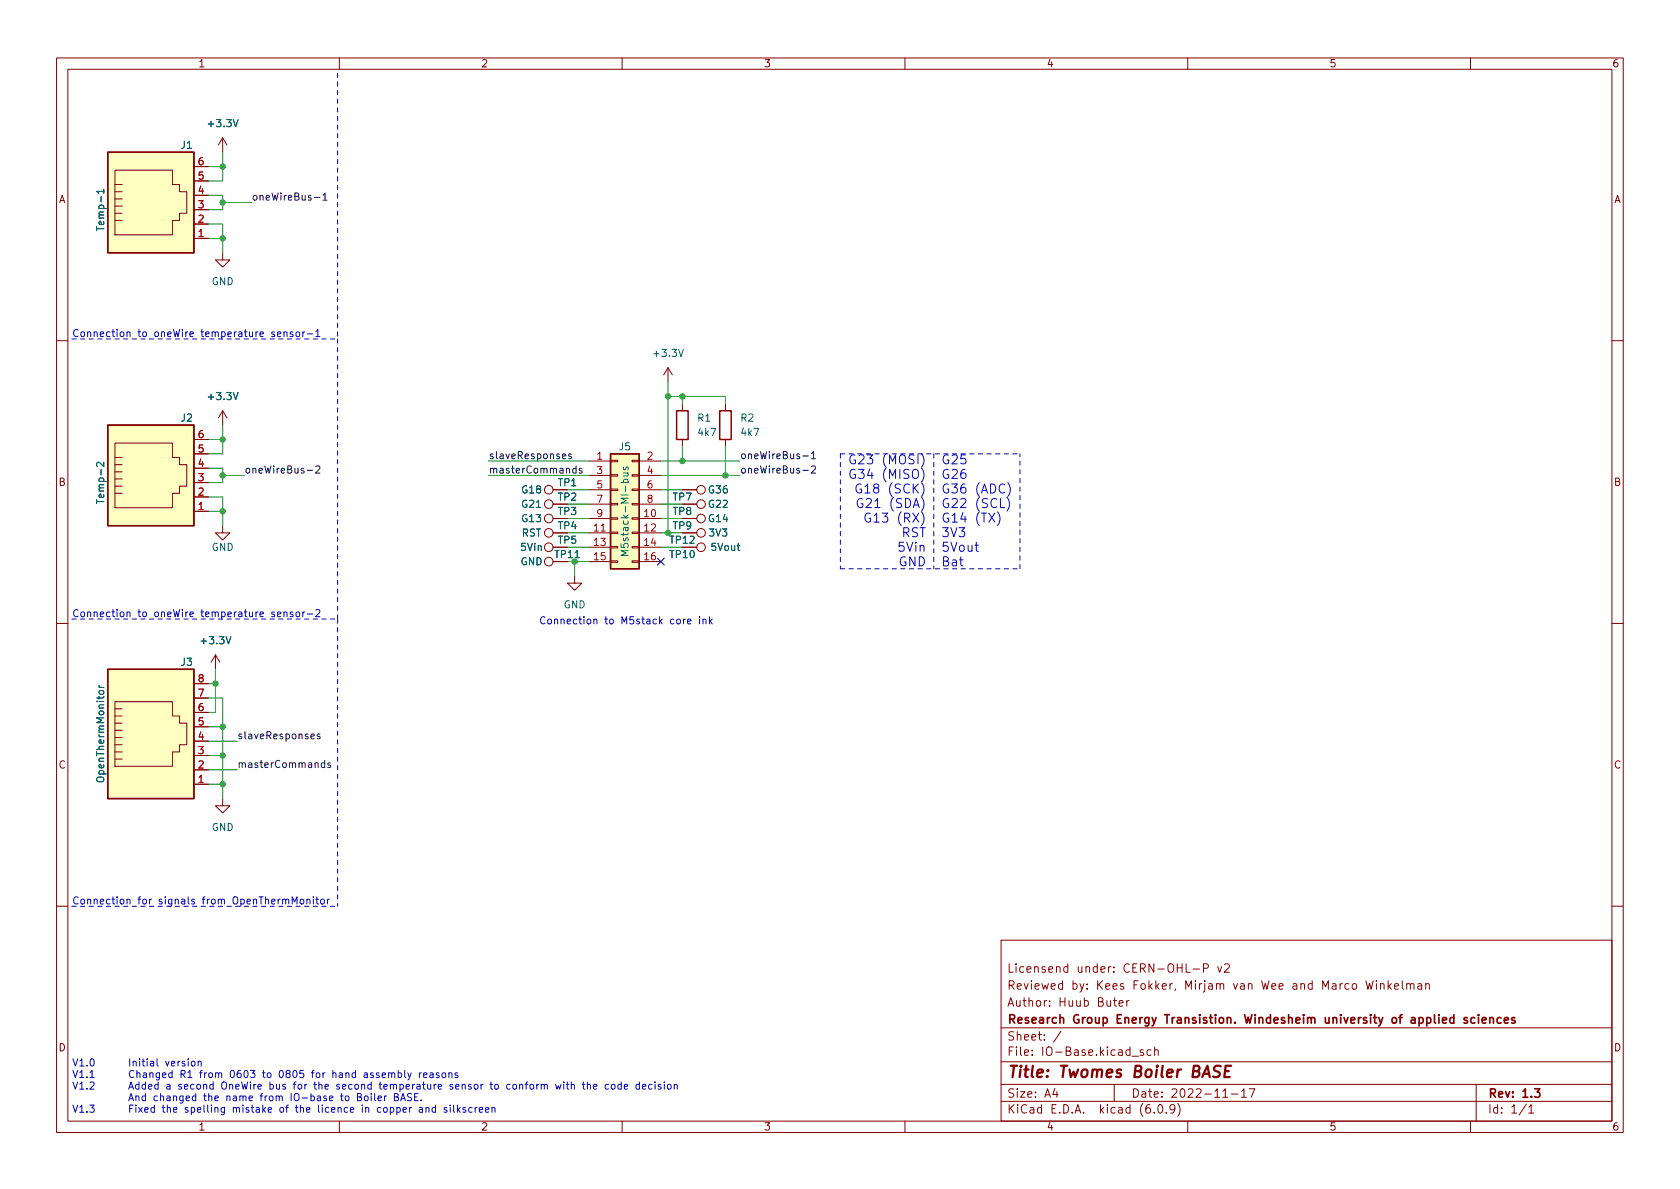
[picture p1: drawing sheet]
<svg xmlns="http://www.w3.org/2000/svg" width="297mm" height="210mm" viewBox="0 0 297 210" stroke-linecap="round" stroke-linejoin="round" font-family="sans-serif">
<g fill="none" stroke="#840000" stroke-width=".18">
<path d="M10 10.2h277v190.1h-277zM12 12.2h273v186.1h-273zM60 10.2v2M110 10.2v2M160 10.2v2M210 10.2v2M260 10.2v2M20.3 39h1.3M20.3 37.7h1.3M20.3 36.4h1.3M20.3 35.2h1.3M20.3 33.9h1.3"/>
<path d="M20.3 32.6h1.3M20.3 30.1h10.2v2.5h1.2v1.3h1.3v3.8h-1.3v1.3h-1.2v2.5h-10.2zM34.3 39.6h2.5M34.3 37.1h2.5M34.3 34.5h2.5M34.3 32h2.5M34.3 29.5h2.5M39.4 24.4l-.8 1.2M39.4 24.4v2.5M39.4 24.4l.7 1.2M34.3 42.2h2.5M39.4 44.7v1.3h1.2l-1.2 1.2-1.3-1.2h1.3"/>
<path d="M10 60.2h2M20.3 78.4h10.2v2.5h1.2v1.3h1.3v3.8h-1.3v1.2h-1.2v2.6h-10.2zM34.3 77.7h2.5M39.4 72.6v2.6M39.4 72.6l-.8 1.3M39.4 72.6l.7 1.3M118.1 65l-.8 1.3M118.1 65v2.6M118.1 65l.8 1.3M120.6 71.4v1.2M120.6 77.7v1.3M128.3 71.4v1.2"/>
<path d="M128.3 77.7v1.3M285 60.2h2M20.3 87.2h1.3M20.3 86h1.3M20.3 84.7h1.3M20.3 83.4h1.3M20.3 82.2h1.3M20.3 80.9h1.3M34.3 90.4h2.5M34.3 87.9h2.5M34.3 85.3h2.5M34.3 82.8h2.5"/>
<path d="M34.3 80.3h2.5M39.4 93v1.2h1.2l-1.2 1.3-1.3-1.3h1.3M97.8 91.7h2.5M97.8 96.8h2.5M97.8 99.3h2.5M97.8 94.2h2.5M97.8 86.6h2.5M97.8 89.1h2.5M104.1 91.7h3.8M104.1 96.8h3.8M104.1 99.3h3.8M104.1 81.5h3.8"/>
<path d="M104.1 94.2h3.8M104.1 84.1h3.8M104.1 86.6h3.8M104.1 89.1h3.8M107.9 99.2h1.3v.2h-1.3zM107.9 96.6h1.3v.3h-1.3zM107.9 94.1h1.3v.3h-1.3zM107.9 91.6h1.3v.2h-1.3zM107.9 89h1.3v.3h-1.3zM107.9 86.5h1.3v.2h-1.3zM107.9 83.9h1.3v.3h-1.3zM107.9 81.4h1.3v.3h-1.3z"/>
<path d="M111.8 99.2h1.2v.2h-1.2zM111.8 96.6h1.2v.3h-1.2zM111.8 94.1h1.2v.3h-1.2zM111.8 91.6h1.2v.2h-1.2zM111.8 89h1.2v.3h-1.2zM111.8 86.5h1.2v.2h-1.2zM111.8 83.9h1.2v.3h-1.2zM111.8 81.4h1.2v.3h-1.2zM113 91.7h3.8M113 96.8h3.8M113 99.3h3.8M113 81.5h3.8"/>
<path d="M113 94.2h3.8M113 84.1h3.8M113 86.6h3.8M113 89.1h3.8M120.6 91.7h2.6M120.6 96.8h2.6M120.6 94.2h2.6M120.6 86.6h2.6M120.6 89.1h2.6M10 110.2h2M38.1 115.8l-.8 1.3M38.1 115.8v2.6"/>
<path d="M38.1 115.8l.8 1.3M101.6 101.8v1.3h1.3l-1.3 1.3-1.3-1.3h1.3M285 110.2h2M20.3 134.2h1.3M20.3 133h1.3M20.3 131.7h1.3M20.3 130.4h1.3M20.3 129.2h1.3M20.3 127.9h1.3M20.3 124.1h10.2v2.5h1.2v1.3h1.3v3.8h-1.3v1.3h-1.2v2.5h-10.2zM20.3 126.6h1.3M20.3 125.3h1.3"/>
<path d="M34.3 138.7h2.5M34.3 136.1h2.5M34.3 133.6h2.5M34.3 131.1h2.5M34.3 128.5h2.5M34.3 126h2.5M34.3 123.4h2.5M34.3 120.9h2.5M39.4 141.2v1.3h1.2l-1.2 1.3-1.3-1.3h1.3M10 160.2h2M177 166.3h108v32h-108zM196.9 176.9h.5"/>
<path d="M197.1 176.4v1.3l.3 .2M197.9 177.4l.7-.1-.1-.3-.4-.1-.2 .2v.8h.6M199.2 176.9v1M199.6 176.9l-.2 .1-.2 .2M210.9 171.4h1.2M212.8 171.2l.7-.1 .1-.2v-.3l-.2-.2h-.6v1.5M215.3 170.9l.3 1 .4-1M216.5 170.6l.6-.2 .2 .2 .1 .3-1 1h1M241.5 173.4l.4 1.5 .2-1 .3 1 .4-1.5M243.4 173.4v.2M243.4 173.9v1M244.1 174.1l.2-.2 .3 .1 .1 .9"/>
<path d="M244.1 173.9v1M245.4 173.4v1.5M245.6 174.4l.4 .5M246 173.9l-.6 .6M246.6 174.4l.7-.1-.1-.3-.4-.1-.2 .2v.8h.6M247.9 173.4v1.3l.2 .2M248.7 174.1l.2-.2 .4 .1 .1 .9M248.7 173.9v1M249.4 174.1l.2-.2 .3 .1 .1 .9M250.7 174h.6l.1 .9M251.4 174.3l-.5 .1a.29 .29 0 0 0-.3 .2 .29 .29 0 0 0 .3 .3h.5M252.1 174.1l.2-.2 .3 .1 .1 .9"/>
<path d="M252.1 173.9v1M285 160.2h2M60 198.3v2M110 198.3v2M160 198.3v2M177 194.8h108M177 191.8h108M177 187.8h108M177 181.8h108M186.5 192.5l-.4 1h1M186.9 193v1M187.6 182.4l-1.3 1.9"/>
<path d="M197 191.8v3M200.1 186.8h1.2M202.1 185.7l-.3-.1-.2 .2v.3l.5 .1v.4h-.5M203.5 185.7l-.4-.1-.3 .3v.4l.1 .3h.6M204.1 196.7v.1M204.1 185.8l.3-.2 .3 .1 .1 .9M204.1 185.1v1.5M204.9 195.4l.2-.1a.81 .81 0 0 1 .6 .7 .81 .81 0 0 1-.3 .8h-.2a.81 .81 0 0 1-.6-.6 .81 .81 0 0 1 .3-.8zM206.2 196.7v.1M207.7 196l-.3 .3h-.3l-.2-.3 .1-.6 .4-.1 .2 .2a.99 .99 0 0 1-.3 1.3h-.3M208.2 195.1a1.72 1.72 0 0 1 0 2.3M210 198.3v2"/>
<path d="M216.2 194h.9M217.7 193.5h1.2M219.5 193l.4-.5v1.5M219.5 194h.9M220.9 192.5h1l-.7 1.5M260 198.3v2M261 191.8v6.5M269.9 195.3l-1.3 1.9M270.3 195.8l.4-.5v1.5M270.3 196.8h.9"/>
<circle cx="97" cy="89.1" r=".76"/>
<circle cx="97" cy="94.2" r=".76"/>
<circle cx="97" cy="99.3" r=".76"/>
<circle cx="97" cy="96.8" r=".76"/>
<circle cx="97" cy="86.6" r=".76"/>
<circle cx="97" cy="91.7" r=".76"/>
<circle cx="124" cy="96.8" r=".76"/>
<circle cx="124" cy="86.6" r=".76"/>
<circle cx="124" cy="94.2" r=".76"/>
<circle cx="124" cy="89.1" r=".76"/>
<circle cx="124" cy="91.7" r=".76"/>
</g>
<path d="M261.4 179.4v.2M261.4 179.9v1M263.4 179.9v1M259.4 180l-.3-.1-.3 .2 .1 .3 .5 .1v.4h-.6M260.8 180l-.5-.1-.2 .3v.4l.1 .3h.6M262.1 180.4l.7-.1-.1-.3-.4-.1-.2 .2v.8h.6M263.4 180.1l.2-.2 .4 .1 .1 .9M265.4 180l-.4-.1-.3 .3v.4l.1 .3h.6M266 180.4l.7-.1-.1-.3-.4-.1-.2 .2 .1 .8h.5M267.8 180l-.3-.1-.2 .2v.3l.5 .1v.4h-.5M271.3 192.5h1l-.5 .6 .4 .1v.7l-.2 .1h-.4l-.3-.1" fill="none" stroke="#840000" stroke-width=".3"/>
<path d="M215.8 188.6a.85 .85 0 0 0-1 .1 .45 .45 0 0 0 .2 .7l.3 .1a.49 .49 0 0 1 .4 .5 .49 .49 0 0 1-.5 .5l-.7-.1M216.6 189.4h.7M217.7 188.5h-1l-.2 2h.9" fill="none" stroke="#840000" stroke-width=".4"/>
<g fill="#ffffc2" stroke="#ffffc2" stroke-width=".18">
<path d="M107.9 80.3h5.1v20.3h-5.1z"/>
<path d="M19 26.9h15.3v17.8h-15.3z"/>
<path d="M19 75.2h15.3v17.8h-15.3z"/>
<path d="M19 118.4h15.3v22.8h-15.3z"/>
</g>
<path d="M19 26.9h15.3v17.8h-15.3zM19 75.2h15.3v17.8h-15.3zM119.6 72.6h2.1v5.1h-2.1zM127.3 72.6h2v5.1h-2zM107.9 80.3h5.1v20.3h-5.1zM19 118.4h15.3v22.8h-15.3z" fill="none" stroke="#840000" stroke-width=".25"/>
<path d="M18.4 33.8h-1.3l.3 .4M18.4 33.5v.7M18.4 81.7v.8l-1-.8-.3 .3 .1 .5M110.2 83.6h.9M110.3 82.6l-.1 .3 .2 .2 .2-.1 .1-.4h.3v.5M110.9 83.6l.2 .2-.1 .3-.8 .1M111.1 97.4h-1.3l.9 .4-.9 .4h1.3M17.5 121.2l.2 .4M17.5 121.6h.9" fill="none" stroke="#006464" stroke-width=".18"/>
<g fill="none" stroke="#0f0f0f" stroke-width=".18">
<path d="M55.6 34.9h1M57.1 34.5l.4-.4v1.3M57.1 35.4h.7M54.3 83.2h1M55.8 82.5l.5-.1 .3 .4-.8 .9h.8M99.4 80.7l.6-.1v-.3h-.4l-.2 .2 .1 .6h.5M101 80.3h-.3l-.2 .2 .1 .1 .4 .2v.3h-.5M101.9 82.9l-.4-.1-.2 .3 .1 .5h.5M101.9 82.4v1.3M102.9 82.9l-.3-.1-.2 .2 .1 .2 .4 .1v.3h-.5M142 83.2h.9M142 80.6h.9"/>
<path d="M143.5 80.2l.3-.4v1.3M143.5 82.5l.4-.1 .3 .4-.8 .9h.8M143.5 81.1h.7M55 130.2l.6-.1-.1-.2-.3-.1-.2 .2v.6h.5M56.6 129.9l-.3-.1-.2 .2v.2l.5 .1v.3h-.5M57.4 134.9h-.4l-.2 .2 .1 .6h.5M57.4 134.5v1.2M58.4 134.9h-.3l-.1 .2v.1l.4 .2v.3h-.4"/>
</g>
<g fill="none" stroke="#0000c2" stroke-width=".18">
<path d="M48.5 58.7h-.3l-.2 .2 .1 .1 .4 .2v.3h-.5M49.1 59.1l.6-.1-.1-.3h-.4l-.1 .2v.6h.5M50.2 58.8l.2-.1h.3l.1 .8M50.2 58.7v.8M51.8 58.7h-.3l-.2 .2 .1 .1 .4 .2v.3h-.5M52.4 58.7h.4l.2 .2v.4l-.2 .2h-.4l-.1-.2zM53.5 58.7v.8M53.9 58.7l-.4 .2M54.3 59h1M55.8 58.6l.4-.3v1.2M55.8 59.5h.8M151.2 80.5a.79 .79 0 0 0-1 .6 .79 .79 0 0 0 .6 .9l.5-.1v-.6h-.3"/>
<path d="M151.2 83.1a.79 .79 0 0 0-1 .6 .79 .79 0 0 0 .6 .9l.5-.1v-.6h-.3M152.2 85.7a.79 .79 0 0 0-.9 .5 .79 .79 0 0 0 .6 1l.4-.2v-.5h-.3M152.5 88.2a.79 .79 0 0 0-1 .6 .79 .79 0 0 0 .6 1l.5-.2v-.5h-.4M153.8 90.8a.79 .79 0 0 0-.9 .6 .79 .79 0 0 0 .6 .9l.4-.1v-.6h-.3M172.4 96.4h.6M172.6 95.9v1.4l.1 .1 .3 .1M176.4 90.5a1.83 1.83 0 0 1 0 2.4M178 87.9a1.83 1.83 0 0 1 0 2.5M178.2 85.4a1.83 1.83 0 0 1 0 2.4M49.1 108.6l.6-.1-.1-.2-.4-.1-.1 .2v.6h.5M50.2 108.3l.2-.1 .3 .1 .1 .8M50.2 108.2v.9"/>
<path d="M51.8 108.3l-.3-.1-.2 .2 .1 .2 .4 .1v.3h-.5M52.4 108.3l.4-.1 .2 .3v.3l-.2 .3-.4-.1-.1-.2zM53.5 108.2v.9M53.9 108.2l-.4 .3M54.3 108.6h1M55.8 107.9l.5-.1 .3 .4-.8 .9h.8M120.8 109.5v.8M121.2 109.5l-.4 .2M121.6 109.9l.6-.1-.1-.3h-.3l-.2 .2v.6h.5M123.7 109.1v.1M123.7 109.5v.8M124.3 109.6l.2-.1h.3v.8"/>
<path d="M124.3 109.5v.8M125.4 109.1v1.2M125.6 109.8l.3 .5M125.9 109.5l-.5 .5M50.5 159.2l.2-.2 .3 .1 .1 .8M51.7 159.9v-1.3l.4 .9 .4-.9v1.3M53.2 159.1l.3-.1 .2 .3v.3l-.2 .3-.3-.1-.1-.2zM54.3 159.1l.1-.1 .3 .1 .1 .8M54.3 159v.9M55.4 158.6v.1M55.4 159v.9M55.8 159h.5"/>
<path d="M56 158.6v1.1l.3 .2M56.8 159.1l.3-.1 .2 .3v.3l-.2 .3-.3-.1-.1-.2zM57.9 159v.9M58.3 159l-.4 .3M29.3 187.7l.3 .8 .3-.8M30.3 188.1l.6-.1v-.3h-.4l-.2 .1 .1 .6h.5M31.5 187.7v.8M31.8 187.7l-.3 .2M32.7 187.7h-.3l-.2 .1v.2l.5 .1v.3h-.5M33.3 187.2v.2M33.3 187.7v.8M33.9 187.7h.3l.3 .2v.4l-.3 .2-.3-.1-.1-.1z"/>
<path d="M35 187.8l.2-.1h.3l.1 .8M35 187.7v.8M56.1 193.9h.5l.1 .7M56.7 194.1l-.4 .1-.2 .1 .2 .3h.4M57.7 193.9l-.3-.1-.2 .2 .1 .2 .4 .1v.3h-.5M58.3 194.2l.6-.1-.1-.2-.4-.1-.1 .2v.6h.5M60.2 193.8h.5M60.4 193.4v1.1l.3 .1M61.2 193.9l.3-.1 .2 .2v.4l-.2 .2h-.3l-.2-.2zM63.2 194l.6-.1 .1-.2-.1-.2-.6-.1v1.2h.5l.2-.1v-.3l-.3-.2M64.4 189.8h.5l.1 .8M64.5 193.9l.3-.1 .3 .2v.4l-.3 .2h-.3l-.1-.2z"/>
<path d="M65 190l-.5 .1-.1 .2 .1 .3 .5-.1M65.6 193.8v.8M66 189.8l-.3-.1-.2 .2 .1 .2 .4 .1v.3h-.5M66.2 193.4v1.1l.2 .1M66.8 194.2l.6-.1v-.2l-.4-.1-.2 .2 .1 .6h.5M67 189.8l-.3-.1-.2 .2 .1 .2 .4 .1v.3h-.5M67.6 190.1l.6-.1-.1-.2-.4-.1-.1 .2v.6h.5M67.9 195.9l.3-.1 .3 .3v.3l-.3 .3-.3-.1-.1-.2zM68 193.8v.8M68.4 193.8l-.4 .2M68.7 189.8l.2-.1 .3 .1 .1 .8M68.7 189.7v.9"/>
<path d="M69 195.9l.4-.1 .2 .3-.1 .5h-.5M69 195.8v1.3M69.3 189.9l.1-.2 .3 .1 .1 .8M69.7 194l.6-.1 .1-.2-.1-.2-.6-.1v1.2h.5l.2-.1 .1-.3-.3-.2M70.2 195.9l.3-.1 .3 .3-.1 .5h-.5M70.2 195.8v1.3M70.4 189.8l.4-.1 .2 .2-.1 .6h-.5M70.4 189.3v1.3M70.8 194.6l.5-1.2 .4 1.2M71 194.3h.6M71.3 196.3l.6-.2-.1-.2-.4-.1-.1 .2v.6h.5M71.6 189.3v1.1l.1 .2"/>
<path d="M72.1 189.7l.3 .9M72.4 195.8v.9M72.7 189.7l-.4 1.2-.2 .1M72.8 193.4h-.5l-.2 .1v.4l.5 .2 .2 .3-.3 .2h-.5M72.8 195.8l-.4 .3M73.3 194h.4M73.9 193.4h-.6v1.2h.6M74.2 195.9h.4l.1 .8M74.2 189.7v.9M74.5 194.5v.1M74.5 189.7l-.3 .2M74.7 196.1l-.4 .1-.2 .2 .2 .3 .4-.1"/>
<path d="M74.9 190.1l.6-.1-.1-.2-.3-.1-.2 .2v.6h.5M75.3 196l.2-.2 .3 .1 .1 .8M75.3 195.8v.9M76 189.8h.5l.1 .8M76.6 190l-.4 .1-.2 .2 .2 .3 .4-.1M77 195.9l-.4-.1-.2 .3 .1 .5h.5M77 195.4v1.3M77.6 189.8l-.3-.1-.2 .2 .1 .2 .4 .1v.3h-.5M78.3 189.8l.3-.1 .2 .2v.4l-.2 .3-.3-.1-.1-.2zM79 195.9l-.3-.1-.2 .2 .1 .2 .4 .1v.3h-.5M79.4 189.8l.1-.1 .3 .1 .1 .8M79.4 189.7v.9"/>
<path d="M79.6 195.4v.1M79.6 195.8v.9M80.2 195.4v1.1l.2 .2M80.9 195.4v1.3M80.9 189.8l-.3-.1-.2 .2 .1 .2 .4 .1v.3h-.5M81 196.2l.4 .5M81.4 195.8l-.5 .5M82.3 195.9l-.3-.1-.2 .2 .1 .2 .4 .1v.3h-.5M83.5 195.9l-.4-.1-.2 .3 .1 .5h.5M84 195.8v.9M84.4 195.8l-.4 .3M84.7 196.3l.6-.2v-.2l-.4-.1-.2 .2 .1 .6h.5"/>
<path d="M85.8 196.3l.6-.2v-.2l-.4-.1-.2 .2 .1 .6h.5M87 196l.2-.2 .3 .1v.8M87 195.8v.9M95.7 191.9l.2-.1h.3v.8M96.2 191.9l.2-.1h.3l.1 .8M98.2 191.8l.3 .8 .2-.6 .3 .6 .2-.8M99.7 191.3v.2M99.7 191.8v.8M100.1 191.8h.5M100.3 191.3v1.1l.3 .2M101 191.9l.2-.1h.3l.1 .8M101 191.3v1.3"/>
<path d="M102.9 191.8h.5M103.1 191.3v1.1l.3 .2M103.9 191.9l.1-.1h.3l.1 .8M103.9 191.3v1.3M104.9 192.2l.6-.1v-.3h-.4l-.2 .1 .1 .6h.5M107.6 191.8h-.4l-.2 .2 .1 .5h.5M108.2 191.8h.3l.3 .2v.4l-.3 .2-.3-.1-.1-.1zM109.8 191.8h-.3l-.3 .2 .2 .5h.4M109.8 191.3v1.3M110.4 192.2l.6-.1-.1-.3h-.3l-.2 .1v.6h.5M113 191.8h-.3l-.3 .2 .2 .5h.4M113 191.3v1.3"/>
<path d="M113.6 192.2l.6-.1-.1-.3h-.3l-.2 .1 .1 .6h.4M115.3 191.8h-.4l-.2 .2 .1 .5h.5M115.8 191.3v.2M115.8 191.8v.8M116.9 191.8h-.3l-.2 .1v.2l.5 .1v.3h-.5M117.5 191.3v.2M117.5 191.8v.8M118.1 191.8h.3l.3 .2v.4l-.3 .2-.3-.1-.1-.1zM119.2 191.9l.2-.1h.3l.1 .8M119.2 191.8v.8"/>
</g>
<path d="M59.7 12.9v47M12.7 59.9h47M59.7 59.9v49.6M148.6 80.3h31.7M148.6 80.3v20.3M165.1 80.3v20.3M12.7 109.5h47M59.7 109.5v50.8M148.6 100.6h31.7M180.3 100.6v-20.3M12.7 160.3h47" fill="none" stroke="#0000c2" stroke-width=".18" stroke-dasharray=".8 .8"/>
<g fill="none" stroke="#009600" stroke-width=".18">
<path d="M36.8 34.5h2.6v2.6h-2.6M36.8 39.6h2.6v5.1M36.8 29.5h2.6M39.4 26.9v5.1h-2.6M39.4 35.8h5M36.8 42.2h2.6M36.8 77.7h2.6M39.4 75.2v5.1h-2.6M118.1 67.6v26.6M118.1 70.1h10.2v1.3M120.6 70.1v1.3M120.6 79v2.5"/>
<path d="M128.3 79v5.1M36.8 82.8h2.6v2.5h-2.6M36.8 87.9h2.6v5.1M36.8 90.4h2.6M39.4 84.1h3.8M86.4 84.1h17.7M86.4 81.5h17.7M100.3 96.8h3.8M100.3 99.3h3.8M100.3 94.2h3.8M100.3 86.6h3.8M100.3 91.7h3.8"/>
<path d="M100.3 89.1h3.8M101.6 99.3v2.5M116.8 84.1h14M116.8 96.8h3.8M116.8 94.2h3.8M116.8 86.6h3.8M116.8 91.7h3.8M116.8 89.1h3.8M116.8 81.5h14M38.1 118.4v7.6h-1.3M36.8 123.4h2.6v17.8M36.8 120.9h1.3"/>
<path d="M36.8 138.7h2.6M36.8 131.1h5.1M36.8 133.6h2.6M36.8 136.1h5.1M36.8 128.5h2.6"/>
</g>
<path d="M116.2 98.7l1.2 1.2M117.4 98.7l-1.2 1.2" fill="none" stroke="#000084" stroke-width=".18"/>
<g fill="#009600" stroke="#009600" stroke-width=".18">
<circle cx="120.6" cy="81.5" r=".46"/>
<circle cx="120.6" cy="70.1" r=".46"/>
<circle cx="118.1" cy="70.1" r=".46"/>
<circle cx="39.4" cy="84.1" r=".46"/>
<circle cx="39.4" cy="77.7" r=".46"/>
<circle cx="39.4" cy="90.4" r=".46"/>
<circle cx="39.4" cy="29.5" r=".46"/>
<circle cx="39.4" cy="35.8" r=".46"/>
<circle cx="39.4" cy="42.2" r=".46"/>
<circle cx="101.6" cy="99.3" r=".46"/>
<circle cx="118.1" cy="94.2" r=".46"/>
<circle cx="128.3" cy="84.1" r=".46"/>
<circle cx="38.1" cy="120.9" r=".46"/>
<circle cx="39.4" cy="138.7" r=".46"/>
<circle cx="39.4" cy="128.5" r=".46"/>
<circle cx="39.4" cy="133.6" r=".46"/>
</g>
<text font-size="2.8" fill="#840000" x="178" y="190.6">Title: Twomes Boiler BASE</text>
<g font-size="2.2" fill="#0000c2">
<text x="151.8" y="82.1">G23 (MOSI)</text>
<text x="166.4" y="82.1">G25</text>
<text x="151.8" y="84.7">G34 (MISO)</text>
<text x="152.8" y="87.3">G18 (SCK)</text>
<text x="152.8" y="89.8">G21 (SDA)</text>
<text x="166.4" y="84.7">G26</text>
<text x="166.4" y="87.3">G36 (ADC)</text>
<text x="166.4" y="89.8">G22 (SCL)</text>
<text x="154.4" y="92.4">G13 (RX)</text>
<text x="159.4" y="95">RST</text>
<text x="166.4" y="92.4">G14 (TX)</text>
<text x="166.4" y="95">3V3</text>
<text x="158.9" y="100.1">GND</text>
<text x="159.1" y="97.6">5Vin</text>
<text x="166.4" y="97.6">5Vout</text>
<text x="166.4" y="100.1">Bat</text>
</g>
<g font-size="2.1" fill="#840000">
<text x="178" y="172">Licensend under: CERN-OHL-P v2</text>
<text x="178" y="178">Author: Huub Buter</text>
<text x="178" y="175">Reviewed by: Kees Fokker, Mirjam van Wee and Marco Winkelman</text>
<text x="178" y="184">Sheet: /</text>
<text x="178" y="181">Research Group Energy Transistion. Windesheim university of applied sciences</text>
<text x="178" y="186.7">File: IO-Base.kicad_sch</text>
<text x="178" y="196.9">KiCad E.D.A. kicad (6.0.9)</text>
<text x="178" y="194.1">Size: A4</text>
<text x="200" y="194.1">Date: 2022-11-17</text>
<text x="263" y="194.1">Rev: 1.3</text>
<text x="263" y="196.9">Id: 1/1</text>
</g>
<g font-size="1.8" fill="#840000">
<text x="35" y="11.9">1</text>
<text x="85" y="11.9">2</text>
<text x="135" y="11.9">3</text>
<text x="185" y="11.9">4</text>
<text x="235" y="11.9">5</text>
<text x="285" y="11.9">6</text>
<text x="10.3" y="35.9">A</text>
<text x="285.3" y="35.9">A</text>
<text x="10.3" y="85.9">B</text>
<text x="285.3" y="85.9">B</text>
<text x="10.3" y="135.9">C</text>
<text x="285.3" y="135.9">C</text>
<text x="10.3" y="185.9">D</text>
<text x="285.3" y="185.9">D</text>
<text x="35" y="199.9">1</text>
<text x="85" y="199.9">2</text>
<text x="135" y="199.9">3</text>
<text x="185" y="199.9">4</text>
<text x="235" y="199.9">5</text>
<text x="285" y="199.9">6</text>
</g>
<g font-size="1.8" fill="#006464">
<text x="37" y="22.5">+3.3V</text>
<text x="32" y="26.3">J1</text>
<text x="18.4" y="40.2" transform="rotate(-90 18.4 40.2)">Temp-1</text>
<text x="37.4" y="50.4">GND</text>
<text x="115.8" y="63.1">+3.3V</text>
<text x="37" y="70.7">+3.3V</text>
<text x="32" y="74.5">J2</text>
<text x="123.4" y="74.5">R1</text>
<text x="123.5" y="77.1">4k7</text>
<text x="131" y="74.5">R2</text>
<text x="131.1" y="77.1">4k7</text>
<text x="109.5" y="79.6">J5</text>
<text x="18.4" y="88.5" transform="rotate(-90 18.4 88.5)">Temp-2</text>
<text x="92.3" y="89.8">G21</text>
<text x="92.3" y="87.2">G18</text>
<text x="98.7" y="88.5">TP2</text>
<text x="98.7" y="86">TP1</text>
<text x="119" y="88.5">TP7</text>
<text x="125.3" y="89.8">G22</text>
<text x="125.3" y="87.2">G36</text>
<text x="92.2" y="94.9">RST</text>
<text x="92.3" y="92.3">G13</text>
<text x="98.7" y="91.1">TP3</text>
<text x="98.7" y="93.6">TP4</text>
<text x="119" y="93.6">TP9</text>
<text x="119" y="91.1">TP8</text>
<text x="125.3" y="92.3">G14</text>
<text x="125.4" y="94.9">3V3</text>
<text x="37.4" y="97.4">GND</text>
<text x="92" y="99.9">GND</text>
<text x="92.1" y="97.4">5Vin</text>
<text x="98.2" y="98.7">TP11</text>
<text x="98.7" y="96.1">TP5</text>
<text x="111.1" y="97.1" transform="rotate(-90 111.1 97.1)">M5stack-MI-bus</text>
<text x="118.5" y="98.7">TP10</text>
<text x="118.5" y="96.1">TP12</text>
<text x="125.8" y="97.4">5Vout</text>
<text x="99.6" y="107.6">GND</text>
<text x="35.8" y="113.9">+3.3V</text>
<text x="32" y="117.7">J3</text>
<text x="18.4" y="138" transform="rotate(-90 18.4 138)">OpenThermMonitor</text>
<text x="37.4" y="146.9">GND</text>
</g>
<g font-size="1.8" fill="#a90000">
<text x="35.1" y="29.2">6</text>
<text x="35.1" y="34.3">4</text>
<text x="35.1" y="31.7">5</text>
<text x="35.1" y="41.9">1</text>
<text x="35.1" y="39.4">2</text>
<text x="35.1" y="36.8">3</text>
<text x="35.1" y="77.5">6</text>
<text x="35.1" y="82.5">4</text>
<text x="35.1" y="80">5</text>
<text x="105.6" y="81.3">1</text>
<text x="105.6" y="83.8">3</text>
<text x="114.4" y="81.3">2</text>
<text x="114.4" y="83.8">4</text>
<text x="35.1" y="87.6">2</text>
<text x="35.1" y="85.1">3</text>
<text x="105.6" y="86.4">5</text>
<text x="105.6" y="88.9">7</text>
<text x="114.4" y="86.4">6</text>
<text x="114.4" y="88.9">8</text>
<text x="35.1" y="90.2">1</text>
<text x="105.1" y="94">11</text>
<text x="105.6" y="91.4">9</text>
<text x="114" y="91.4">10</text>
<text x="114" y="94">12</text>
<text x="105.1" y="96.5">13</text>
<text x="105.1" y="99.1">15</text>
<text x="114" y="96.5">14</text>
<text x="114" y="99.1">16</text>
<text x="35.1" y="125.7">6</text>
<text x="35.1" y="123.2">7</text>
<text x="35.1" y="120.6">8</text>
<text x="35.1" y="130.8">4</text>
<text x="35.1" y="128.3">5</text>
<text x="35.1" y="135.9">2</text>
<text x="35.1" y="133.3">3</text>
<text x="35.1" y="138.4">1</text>
</g>
<g font-size="1.8" fill="#0f0f0f">
<text x="44.4" y="35.5">oneWireBus-1</text>
<text x="43.2" y="83.7">oneWireBus-2</text>
<text x="86.4" y="81.2">slaveResponses</text>
<text x="86.4" y="83.7">masterCommands</text>
<text x="130.8" y="81.2">oneWireBus-1</text>
<text x="130.8" y="83.7">oneWireBus-2</text>
<text x="41.9" y="130.7">slaveResponses</text>
<text x="41.9" y="135.8">masterCommands</text>
</g>
<g font-size="1.8" fill="#0000c2">
<text x="12.7" y="59.6">Connection to oneWire temperature sensor-1</text>
<text x="12.7" y="109.1">Connection to oneWire temperature sensor-2</text>
<text x="95.2" y="110.4">Connection to M5stack core ink</text>
<text x="12.7" y="159.9">Connection for signals from OpenThermMonitor</text>
<text x="12.7" y="188.6">V1.0 Initial version</text>
<text x="12.7" y="190.6">V1.1 Changed R1 from 0603 to 0805 for hand assembly reasons</text>
<text x="12.7" y="192.7">V1.2 Added a second OneWire bus for the second temperature sensor to conform with the code decision</text>
<text x="12.7" y="196.7">V1.3 Fixed the spelling mistake of the licence in copper and silkscreen</text>
<text x="13.7" y="194.7">And changed the name from IO-base to Boiler BASE.</text>
</g>
</svg>
